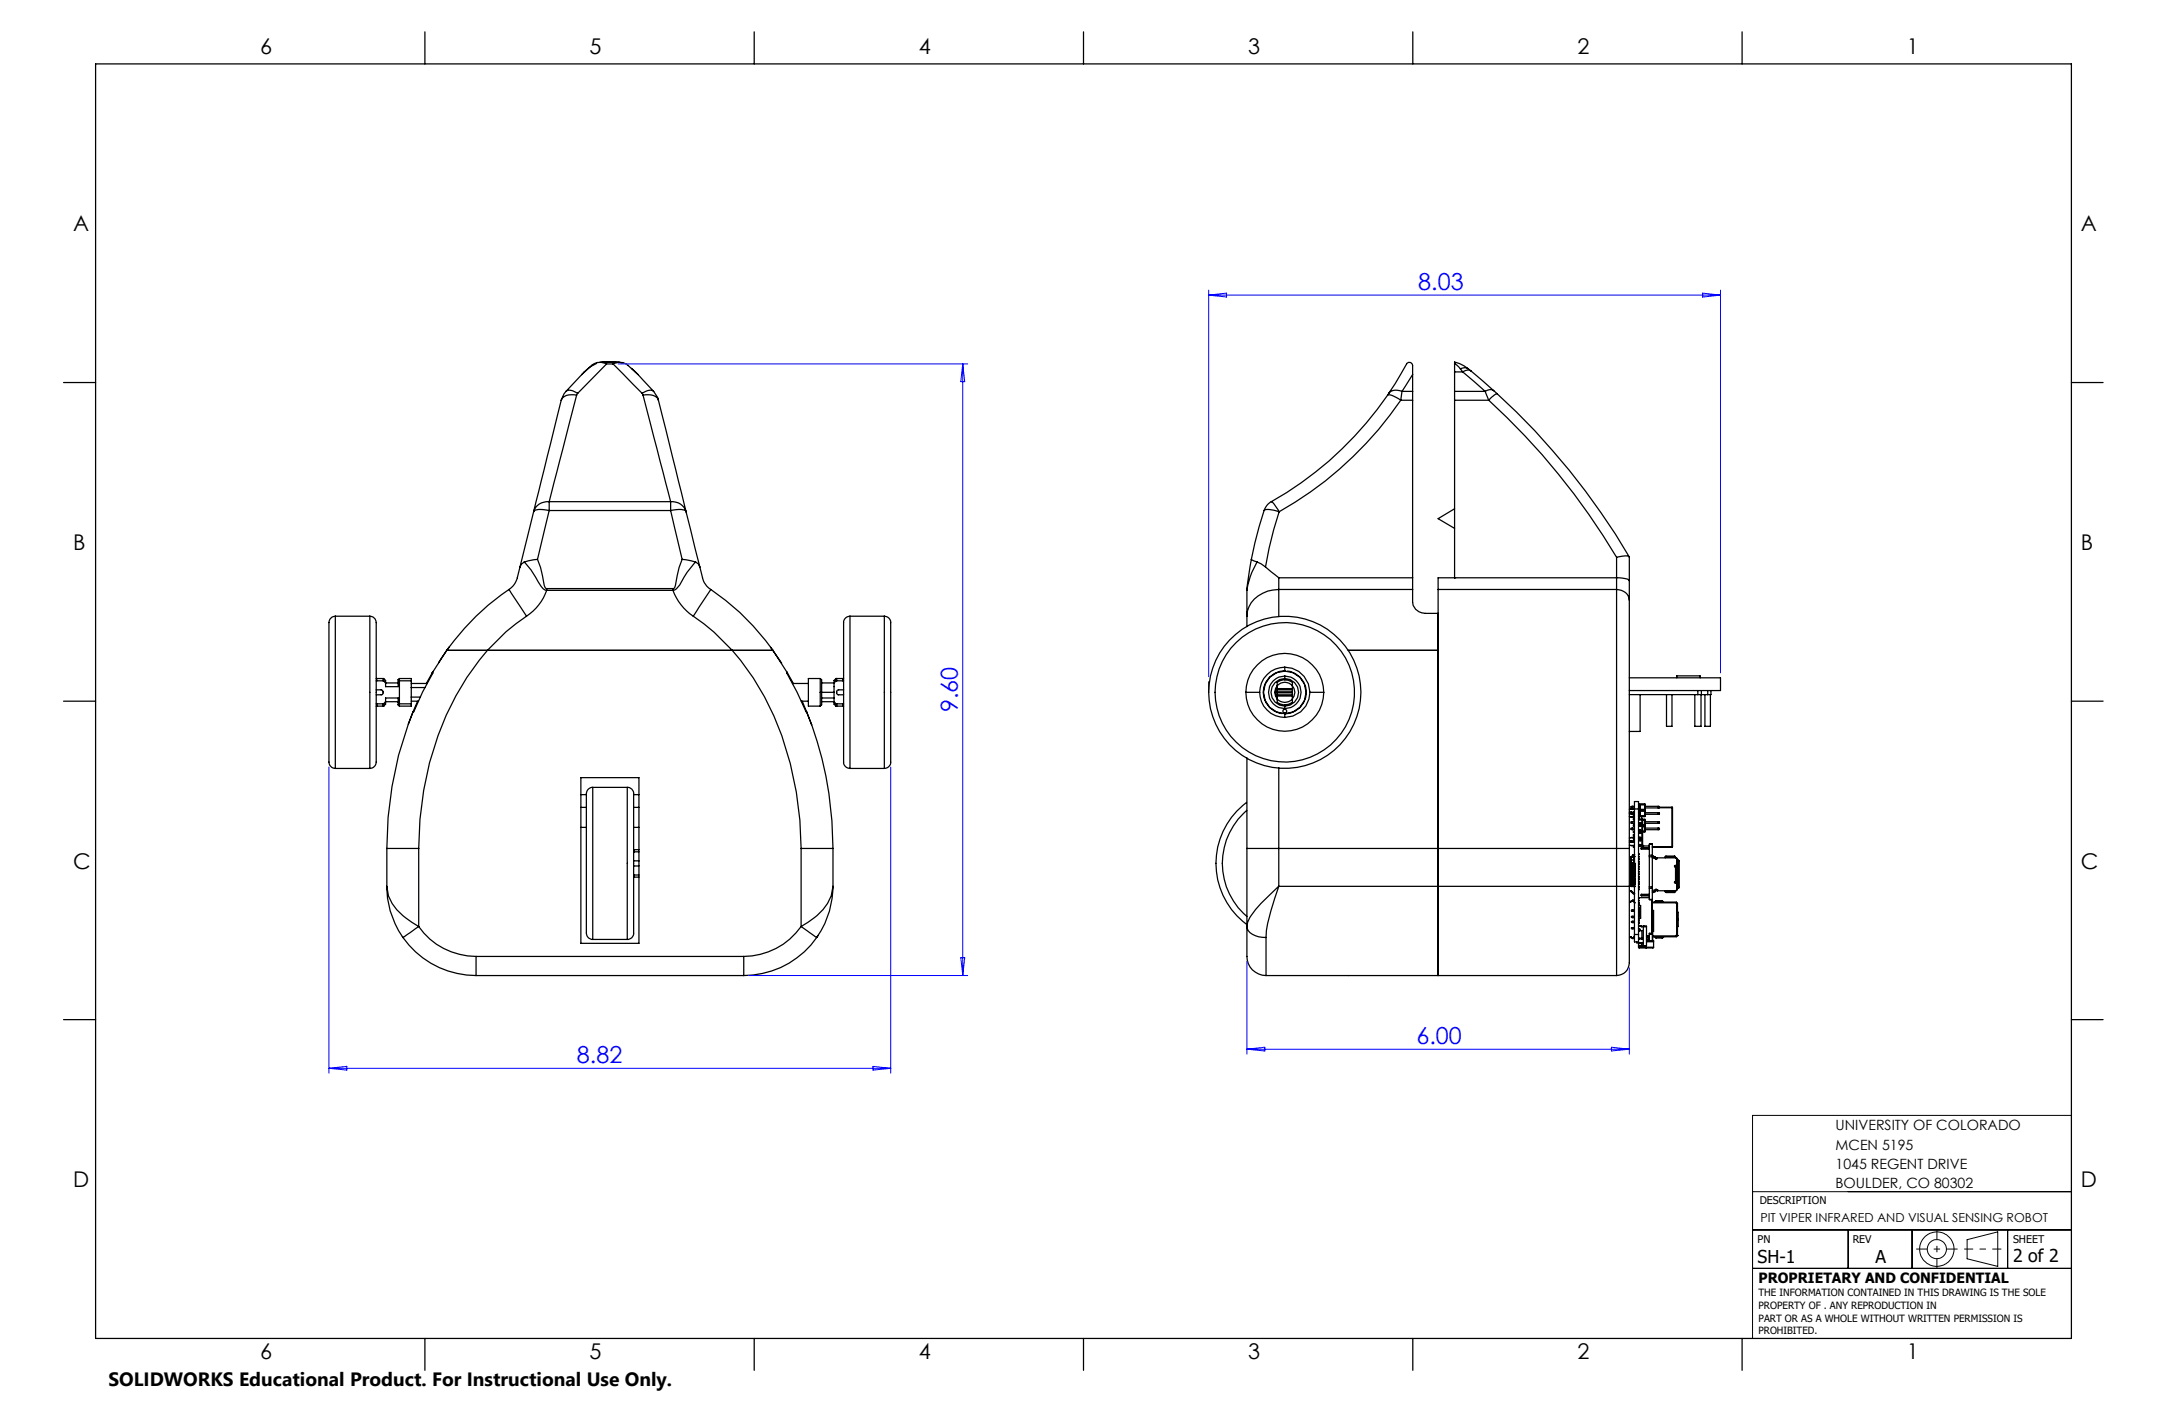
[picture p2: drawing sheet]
<svg xmlns="http://www.w3.org/2000/svg" width="432mm" height="279mm" viewBox="0 0 432 279" stroke-linecap="round" stroke-linejoin="round" font-family="sans-serif">
<g fill="none" stroke="#000" stroke-width=".2">
<path d="M240.8 135.9v2.1M349.2 237.5h63.5M412.7 222.3h-63.5v44.4M349.2 252.8h63.5M349.2 245.1h63.5M368.3 245.1v7.7M381 245.1v7.7M392 247.1l6.1-1.6v6.9l-6.1-1.5zM400 245.1v7.7"/>
<circle cx="385.9" cy="248.9" r="3.4"/>
<circle cx="385.9" cy="248.9" r="1.91"/>
</g>
<path d="M381.8 248.9h8.3" fill="none" stroke="#000" stroke-width=".2" stroke-dasharray="15.2 1.3 1.3 1.3" stroke-dashoffset="13" stroke-linecap="butt"/>
<path d="M386 245.1v7.6" fill="none" stroke="#000" stroke-width=".2" stroke-dasharray="15.2 1.3 1.3 1.3" stroke-dashoffset="13.3" stroke-linecap="butt"/>
<path d="M391.4 248.9h7.4" fill="none" stroke="#000" stroke-width=".2" stroke-dasharray="15.2 1.3 1.3 1.3" stroke-dashoffset="13.4" stroke-linecap="butt"/>
<g fill="none" stroke="#000" stroke-width=".25">
<path d="M19 12.7h393.7v254h-393.7zM84.7 6.4v6.3M150.3 6.4v6.3M215.9 6.4v6.3M281.5 6.4v6.3M347.1 6.4v6.3M12.7 76.2h6.3M111.8 79.8l-5.5 22.2M112.8 78l-.4 .5-.6 1.3M112.8 78a2.01 2.01 0 0 1 2.3 .4M114.9 78.7l-5.5 21.3M114.9 78.7h-1.1a1.95 1.95 0 0 0-2 1.1"/>
<path d="M115.1 78.4l-.2 .3M115.9 74.6l-3.1 3.4M118.9 72.4l-.4 .2a8 8 0 0 0-2.6 2M119.5 72.2h4M119.9 72.2l.2-.1a11.6 11.6 0 0 1 4.1 .3M120.9 72.5l-5.8 5.9M120.9 72.5a2.65 2.65 0 0 0-3 .3l-2 1.8M120.9 72.5h1.3M122.2 72.5l5.8 5.9M122.2 72.5a2.65 2.65 0 0 1 2.9 .3l2 1.8M125.8 73.4l1.3 1.2M127.1 74.6l3.1 3.4"/>
<path d="M128 78.4l.1 .3M128.1 78.7l5.5 21.3M128.1 78.7h1.1a1.86 1.86 0 0 1 2 1.1M130.2 78l.9 1.2 .1 .6M130.2 78a1.95 1.95 0 0 0-2.2 .4M131.2 79.8l5.5 22.2M276.5 78.7a70.3 70.3 0 0 1-23.2 21.3M276.5 78.7a3.4 3.4 0 0 1 2.6 1.1M276.7 78.4l-.2 .3M279.1 79.8a72.9 72.9 0 0 1-24.2 22.2M279.1 79.8h2.4M279.4 78l-.3 1.8"/>
<path d="M279.4 78a2.21 2.21 0 0 0-2.7 .4M279.4 78h2.1M281.5 78v1.8M281.5 74.6l-2.1 3.4M281.5 78v-5.2l-.4-.6h-.4l-.4 .2-2.3 4.1-1.3 1.9M281.5 79.8v35.3M289.8 78v1.8M289.8 72.4l1.2 1.1M289.8 72.4v1.7M289.8 72.4v-.3l1 .4 1.8 1M289.8 79.8h6.9M289.8 74.1v3.9"/>
<path d="M289.8 79.8v35.3M289.8 78h6.1M289.8 74.1h1.7M291 73.5a1.39 1.39 0 0 1 1.6 0M291 73.5l.5 .6M291.5 74.1l4.4 3.9M292.6 73.5l.5 .4M293.1 73.9a1.53 1.53 0 0 0-1.6 .2M293.1 73.9l4.5 4M295.9 78l.8 1.8M296.7 79.8a139.6 139.6 0 0 1 25.4 31.3M297.6 77.9a1.43 1.43 0 0 0-1.7 .1"/>
<path d="M297.6 77.9l.7 .6M298.3 78.5a139.9 139.9 0 0 1 26.3 32.4M298.3 78.5a2.99 2.99 0 0 0-1.6 1.3M412.7 76.2h6.4M109.4 100a2.85 2.85 0 0 0-3.1 2M109.4 100v1.7M109.4 100h24.2M133.6 100v1.7M133.6 100a2.84 2.84 0 0 1 3.1 2M253.3 100a4.7 4.7 0 0 1 1.6 2M253.3 100a3.2 3.2 0 0 0-1.4 1.7M101.4 117.5l3.5 5.3"/>
<path d="M101.4 117.5a48.9 48.9 0 0 0-12.4 12.1M103.6 113a8.5 8.5 0 0 1-1.4 3.8l-.8 .7M104.5 112a14.3 14.3 0 0 1 2.7 4 2.39 2.39 0 0 0 1.7 1.7M104.5 112l-.6 .4-.3 .6M106.3 102l-2.7 11M107.1 111.5l.6 1.6 .7 3.6 .3 .5 .2 .1M107.1 111.5l-2.6 .5M108.9 117.3v.4M108.9 117.7a10.4 10.4 0 0 1-4 5.1M108.9 117.3h25.2M108.9 117.7h25.2M109.4 101.7l-2.3 9.8"/>
<path d="M109.4 101.7l-2.1-.2a1 1 0 0 0-1 .5M109.4 101.7h24.2M133.6 101.7l2.3 9.8M133.6 101.7l2.1-.2a.9 .9 0 0 1 1 .5M134.1 117.3v.4M134.1 117.7a10.7 10.7 0 0 0 4 5.1M135.9 111.5l-.6 1.6-.7 3.6-.3 .5-.2 .1M135.9 111.5l2.7 .5M136.7 102l2.8 11M138.6 112a20.4 20.4 0 0 0-3.4 4.8 1.49 1.49 0 0 1-1.1 .9M138.6 112l.5 .4 .4 .6M139.5 113a9.1 9.1 0 0 0 1.3 3.8l.8 .7"/>
<path d="M141.6 117.5l-3.5 5.3M141.6 117.5a47.8 47.8 0 0 1 12.4 12.1M248.5 117.7v5.1M249.3 111.5l1.2 .5M249.3 111.5l-.8 6.2M250.5 112a15.4 15.4 0 0 0-2 5.5v.2M250.5 112l1.7 1M251.9 101.7l-1.9 6.5-.7 3.3M251.9 101.7a3.5 3.5 0 0 1 3 .3M252.2 113l2.6 2.1M254.8 117.5a6.2 6.2 0 0 0-6.3 4.4v.9M254.8 115.1v2.4"/>
<path d="M254.8 117.5v5.4M254.8 117.5h26.7M254.8 115.1h26.7M254.9 102l-2 7.3-.7 3.7M281.5 117.5v.8a4.1 4.1 0 0 0 .6 3.1l1.2 .7 3.3 .1v7.4M281.5 115.1v2.4M286.6 117.5v51.6M286.6 117.5h35.5M289.8 115.1h.1M289.8 101.4l-3.2 2 3.2 1.9M322.1 117.5v51.6M322.1 117.5a2.38 2.38 0 0 1 2.6 2.1"/>
<path d="M322.1 115.1v2.4M322.1 115.1h-35.5v2.4M322.1 115.1a3.2 3.2 0 0 1 2.6 .6M322.1 111.1v4M324.6 110.9a3.2 3.2 0 0 0-2.5 .2M324.6 110.9l.1 4.8M324.7 119.6v49.5M324.7 115.7v3.9M12.7 139.7h6.3M66.8 122.8a1.37 1.37 0 0 0-1.3 1.7v24.9a6.5 6.5 0 0 0 .3 3.2l.3 .3 .7 .2M66.8 122.8v30.3M66.8 122.8h6.9"/>
<path d="M73.7 122.8a1.46 1.46 0 0 1 1.3 2v25.1a5.2 5.2 0 0 1-.2 2.7l-.4 .3-.7 .2M73.7 122.8v30.3M75 137.5h1a.51 .51 0 0 1 .3 .5 .51 .51 0 0 1-.3 .5h-1M75 135.2h1.4l.4 .4v.5M75 135.7h.1M75.1 135.7h1.2M75.1 135.3v.4M76.3 135.7h.1M76.3 135.3v.4M76.4 135.3v.4M76.4 135.7l.4 .4M76.8 139.8v-.7h2.5v.9"/>
<path d="M76.8 139.8v.5l-.4 .4h-1.4M76.8 139.8h2.5M76.8 136.1h2.5M76.8 139.8l-.4 .5M79.3 136v.8h-2.5v-.7M79.3 140v.4M79.3 135.5v.5M79.3 140l.3 .3M79.6 135.7h2.4M79.6 135.2v.5M79.6 135.2h2.4v.5M79.6 135.2l-.3 .3"/>
<path d="M79.6 135.7v4.6M79.6 135.7l-.3 .3M82 139.7h1.4M82 136.2h3.2M82 135.7v4.6M82 137h2.7M82 138.9h1.7M83.2 139.7l-.9 2.2M86.1 134.1h.2l-2.1 3.8-1.8 4h-.1M86.1 134.1l-1.2 2.1M86.3 133.8l-.2 .3M89 129.6h8.1"/>
<path d="M89 129.6l-2.9 4.5M89.5 128.9l-2.1 3.2M97.1 129.6a57.8 57.8 0 0 0-13.4 33.7l-.3 5.8M97.1 129.6h48.8M104.9 122.8l-4.1 3.1-3.7 3.7M138.1 122.8l4.2 3.2 3.6 3.6M145.9 129.6a55.2 55.2 0 0 1 12.8 28.3l.7 5.5 .2 5.7M145.9 129.6h8.1M153.6 129l2.2 3.2M154 129.6l2.9 4.5M156.8 133.8l.1 .3M156.9 134.1h-.1l3.9 7.8"/>
<path d="M156.9 134.1l1.2 2.1M157.9 136.2h3.2M159.7 139.7h1.4M159.8 139.7l.9 2.2M163.4 135.2h-2.3v5.5h2.3M163.4 135.2v2.8M163.4 138v2.7M163.4 138h.3M163.4 135.2l.3 .3M163.7 135.5v2.5M163.7 138v2.4M163.7 138h2.5"/>
<path d="M163.7 139.1h2.5M163.7 139.8h2.5M163.7 136.1h2.5M166.2 136.1v1.9M166.2 138v1.1M166.2 139.8v.5l.4 .4h1.5M166.2 139.8l.4 .5M166.2 139.1v.7M166.6 135.7h.1M166.6 135.3v.4M166.6 135.7l-.4 .4M166.7 135.7h1.3"/>
<path d="M166.7 135.3v.4M168 135.3v.4M168 135.7h.1M168.1 137.5h-1a.51 .51 0 0 0-.4 .5 .51 .51 0 0 0 .4 .5h1M168.1 135.2h-1.5l-.4 .4v.5M169.4 122.8a1.37 1.37 0 0 0-1.3 1.7v24.9a6.5 6.5 0 0 0 .2 3.2l.4 .3 .7 .2M169.4 122.8v30.3M169.4 122.8h6.8M176.2 122.8a1.46 1.46 0 0 1 1.3 2v25.1a5.2 5.2 0 0 1-.2 2.7l-.4 .3-.7 .2M176.2 122.8v30.3M248.2 138a7.8 7.8 0 0 0 7.8 7.7 7.8 7.8 0 0 0 7.8-7.7M248.2 138h2.8"/>
<path d="M248.2 138a7.8 7.8 0 0 1 7.8-7.8 7.8 7.8 0 0 1 7.8 7.8M248.5 122.8v2.1M251 138a5.1 5.1 0 0 0 5 5M254.5 138.7h3M254.5 139.3a2.05 2.05 0 0 0 3 0M254.5 137.2h3M254.5 136.7a1.98 1.98 0 0 1 3 0M254.5 137.5h3M254.5 137.2v.3M254.5 137.2v-1.2a2.54 2.54 0 0 1 3 0v1.2M254.5 138.7v1.3a2.54 2.54 0 0 0 3 0v-1.3M254.5 138.5v.2"/>
<path d="M254.5 138.5h3M254.5 138.1h3M254.5 138.1v.4M254.5 137.9h3M254.5 137.5v.4M254.5 137.9v.2M254.5 136.8a1.98 1.98 0 0 0 0 2.3M254.5 136.7a1.88 1.88 0 0 0 0 2.5M256 133a5.1 5.1 0 0 0-5 5M256 133v.6a4.3 4.3 0 0 0-4.3 4.1 4.3 4.3 0 0 0 3.8 4.5M256 133a5 5 0 0 1 5 5M256 134.7a3.2 3.2 0 0 1 3.3 3.3 3.2 3.2 0 0 1-3.3 3.2"/>
<path d="M256 134.7a3.2 3.2 0 0 0-3.2 3.3 3.2 3.2 0 0 0 3.2 3.2M256 134.7v.8M256.5 133.7a4.3 4.3 0 0 1 3.8 4.6 4.3 4.3 0 0 1-4.3 4v.7M257.5 137.2v.3M257.5 138.5v.2M257.5 138.1v.4M257.5 137.5v.4M257.5 137.9v.2M257.5 136.7a1.88 1.88 0 0 1 0 2.5M261 138a5 5 0 0 1-5 5M261 138h2.8M268.7 129.6h17.9"/>
<path d="M286.6 129.6v39.5M324.7 138.4h13.6M324.7 135.1h18.1v2.5h-18.1M326.8 138.4v7.4h-2.1M332.1 138.4v6.3h1.1v-6.3M334.1 135.1v-.4h4.7v.4M337.7 138.4v6.3h1.2v-6.3M338.3 138.4h.7M338.3 137.6v.8M339 138.4h1.3M339 137.6v.8M339.7 138.4v6.3h1.1v-6.3"/>
<path d="M340.3 137.6v.8M340.9 137.6v.8h-.6M412.7 139.7h6.4M66.8 153.1h6.9M75 140.3h.1M75.1 140.3h1.2M75.1 140.3v.4M76.3 140.3h.1M76.3 140.3v.4M76.4 140.3v.4M79.3 140.5l.3 .2M79.6 140.3h2.4"/>
<path d="M79.6 140.3v.4M82 140.3v.4h-2.4M82.3 141.9a70.9 70.9 0 0 0-5.2 27.2M82.3 141.9l-.9 2.4M115.7 155h11.6v33h-11.6zM115.7 158.4h1.1M118.1 156.9a1.37 1.37 0 0 0-1.3 1.7v24.9a6.5 6.5 0 0 0 .3 3.2l.3 .3 .7 .2M118.1 156.9v30.3M118.1 156.9h6.9M125 156.9a1.45 1.45 0 0 1 1.3 2v25.1a4.9 4.9 0 0 1-.3 2.7l-.3 .3-.7 .2M125 156.9v30.3M126.3 158.4h1"/>
<path d="M160.7 141.9l1 2.5M160.7 141.9a71.4 71.4 0 0 1 5.3 27.2M163.7 140.5l-.3 .2M166.6 140.3h.1M166.6 140.3v.4M166.7 140.3h1.3M166.7 140.3v.4M168 140.3v.4M168 140.3h.1M169.4 153.1h6.8M248.4 159.9a15.1 15.1 0 0 0 .1 24.4M248.5 151v18.1"/>
<path d="M254.8 153v16.1M256 140.4v.8M77.1 169.1h6.3M77.1 176.6a17.2 17.2 0 0 0 3.2 10.2M77.1 176.6a8.3 8.3 0 0 0 3.7 6.3l2.6 1.7M77.1 169.1v7.5M83.4 169.1v15.5M115.7 160.9h1.1M115.7 164.9h1.1M126.3 174.8h1M126.3 169.3h1M126.3 160.9h1"/>
<path d="M126.3 164.9h1M126.3 174.4h.1M126.3 171.6h1M126.3 169.8h.1M126.4 174.4h.9M126.4 169.8h.9M126.4 174.4v.4M126.4 169.3v.5M127.3 172.5l-1 .1M159.6 169.1h6.4M159.6 169.1v15.5M166 176.6a8.6 8.6 0 0 1-3.7 6.3l-2.7 1.7"/>
<path d="M166 176.6a18 18 0 0 1-3.3 10.2M166 169.1v7.5M248.4 161.5a13.9 13.9 0 0 0 .1 21.1M248.5 169.1h6.3M248.5 169.1v15.5M254.8 176.6a31.9 31.9 0 0 0-5.8 6.3l-.4 .9-.1 .8M254.8 176.6l-.2 .6a49.9 49.9 0 0 0-2.3 8.3v1.3M254.8 176.6h67.3M254.8 169.1h67.3M254.8 169.1v7.5M286.6 169.1v25.3M322.1 169.1h2.6"/>
<path d="M322.1 176.6v17.8M322.1 176.6h2.6M322.1 169.1v7.5M324.7 167.9h1M324.7 167.6h1M324.7 162.1h.3M324.7 161.9h1M324.7 162.7l.2 .1M324.7 168.4l.2 .1M324.7 176.6v11.9a13.8 13.8 0 0 1-.3 4.3 2.45 2.45 0 0 1-2.3 1.6M324.7 169.1v7.5M324.9 166.9l-.2 .1"/>
<path d="M324.9 161.2l-.2 .1M324.9 162.8h.8M324.9 161.2h1.6M324.9 168.5h.8M324.9 166.9h.8M325 176.3v.4h.6M325 171.6v.2M325 176.1v.2M325 171.8v.2M325 175.9v.2M325 173.2v.1M325 174.6v.1"/>
<path d="M325 170.8v.2M325 171.6h.1M325 175.9h.1M325 176.3h.1M325 172h.1M325 173.3h.1M325 172v1.2M325 173.3v1.3M325 174.7v1.2M325 171.8h.1M325 176.1h.1M325 174.7h.1"/>
<path d="M325 173.2h.1M325 174.6h.1M325 179.6l-.2 .1h.2M325 179.6v.1M325 171.4h.5v4.8M325 176.3l.1 .3h.5v-.2M325 161.9v.1M325 167.6v.3M325 161.2h-.1M325.1 170.7h-.1v.9M325.1 170.7h.1M325.1 170.7h.5"/>
<path d="M325.1 177.8l.2 .2M325.2 177.7l.5 .3M325.2 177.7l-.2-.2-.1 .1 .2 .2M325.2 177.7l-.1 .1M325.3 172h.1M325.3 172.2h.1M325.3 174.8h.1M325.3 175h.1M325.3 175.5h.1M325.3 175.4h.1M325.3 175.9h.1M325.3 176.1h.1"/>
<path d="M325.3 172.8h.1M325.3 172.6h.1M325.3 173.3h.1M325.3 173.1h.1M325.3 173.9h.1M325.3 173.7h.1M325.3 174.4h.1M325.3 174.2h.1M325.3 177.7v.3M325.3 160.7v.3M325.3 162v.3M325.3 163.8v.3"/>
<path d="M325.3 165v.3M325.3 172v.2M325.3 172.6v.2M325.3 173.1v.2M325.3 173.7v.2M325.3 174.2v.2M325.3 174.8v.2M325.3 175.4v.1M325.3 175.9v.2M325.3 160.7h-.3v.3h.3M325.3 162h-.3v.2l.3 .1M325.3 163.8h-.3v.2l.3 .1"/>
<path d="M325.3 165l-.3 .1v.2h.3M325.3 162.3h.4M325.3 162h.4M325.3 161h.4M325.3 160.7h.4M325.3 165.3h.4M325.3 165h.4M325.3 163.8h.4M325.3 164.1h.4M325.3 179.4l.2 .1M325.3 170.4v.3l.2-.2h.2M325.3 178l.5 .1"/>
<path d="M325.3 174.8h.4M325.3 179.4l.1 .1M325.3 179.4l-.3 .2M325.3 175h.4M325.3 174.2h.4M325.3 173.1h.4M325.3 175.4h.4M325.3 172.8h.4M325.3 175.9h.4M325.3 173.9h.4M325.3 172h.4M325.3 172.2h.4"/>
<path d="M325.3 175.5h.4M325.3 176.1h.4M325.3 172.6h.4M325.3 173.3h.4M325.3 173.7h.4M325.3 174.4h.4M325.3 170.4h.1M325.3 170.4l-.2 .3M325.4 179.5h.1M325.4 179.5l-.4 .2M325.4 176.3h.1M325.4 179.5l.3 .4"/>
<path d="M325.4 176.3v.2h-.4M325.5 162.8l.2 .1M325.5 176.2v.1M325.5 176.2l.2 .1h-.3M325.5 173.9h.1M325.5 173.1h.1M325.5 174.2h.1M325.5 175.9h.1M325.5 172.8h.1M325.5 172v.2M325.5 172h.1M325.5 172.2h.1"/>
<path d="M325.5 174.8v.2M325.5 174.8h.1M325.5 175h.1M325.5 175.4v.1M325.5 175.5h.1M325.5 175.4h.1M325.5 175.9v.2M325.5 176.1h.1M325.5 172.6v.2M325.5 172.6h.1M325.5 173.1v.2M325.5 173.3h.1"/>
<path d="M325.5 173.7v.2M325.5 173.7h.1M325.5 174.2v.2M325.5 174.4h.1M325.5 172.6l.1 .2M325.5 172v.3M325.5 173.7l.1 .2M325.5 174.8l.1 .2M325.5 179.5h-.1M325.5 179.5l.2 .3M325.6 173.1h.1M325.6 174.2h.1"/>
<path d="M325.6 172.8h.1M325.6 173.9h.1M325.6 175.9h.1M325.6 170.7l.1 .1M325.6 170.8h-.6v.8M325.6 170.8v.3M325.6 170.7h.1M325.6 175.3l-.1 .2M325.6 172h.1M325.6 172.2h.1M325.6 174.8h.1M325.6 175h.1"/>
<path d="M325.6 175.5h.1M325.6 175.4h.1M325.6 176.1h.1M325.6 172.6h.1M325.6 173.3h.1M325.6 173.7h.1M325.6 174.4h.1M325.6 176.7h.1M325.6 170.8l.1 .6M325.6 173.1l-.1 .3M325.6 174.2l-.1 .2M325.6 175.9l-.1 .2"/>
<path d="M325.6 171.1h.1M325.6 176.4h.1M325.7 179.9h.1M325.7 176.4h-.1M325.7 176.6l-.1 .1M325.7 175.3h.1M325.7 172.3h.1M325.7 172.9h.1M325.7 172.5h.1M325.7 175.9h.1M325.7 175.6h.1M325.7 173.1h.1"/>
<path d="M325.7 173.4h.1M325.7 175.1h.1M325.7 176.4h.1M325.7 176.1h.1M325.7 174.1h.1M325.7 174.6h.1M325.7 173.6h.1M325.7 168.7h-.2l.2 .1M325.7 172.8h.1M325.7 172.4h.1M325.7 175.8h.1M325.7 175.7h.1"/>
<path d="M325.7 175.5h.1M325.7 172.6h.1M325.7 161.9l-.2 .1M325.7 162.5h-.2v.2M325.7 163.2h-.2v.2h.2M325.7 164.4h-.2v.2h.2M325.7 165.7h-.2v.2h.2M325.7 166.3h-.2v.2h.2M325.7 166.8l-.2 .1M325.7 167h-.2v.2h.2M325.7 167.6h-.2v.2M325.7 166.9h-.8"/>
<path d="M325.8 170.4h-.4M326.5 163.3l.7 .1M326.5 170.2h.1M326.5 170.3h.1M326.5 170.8h.1M326.5 170.7h.1M326.5 177.2h.1M326.5 177.3h.1M326.5 176.7h.1M326.5 176.1v.1M326.5 176.3h.1M326.5 175.8h.1"/>
<path d="M326.5 175.7h.1M326.5 175.2h.1M326.5 175.3v.1M326.5 174.8h.1M326.5 174.7h.1M326.5 174.3h.1M326.5 174.2h.1M326.5 173.8h.1M326.5 173.7h.1M326.5 173.3h.1M326.5 173.2h.1M326.5 172.6h.1"/>
<path d="M326.5 172.8h.1M326.5 172.3h.1M326.5 172.2h.1M326.5 171.8h.1M326.5 171.7h.1M326.5 171.2h.1M326.5 171.3h.1M326.5 179h.1M326.5 178.9h.1M326.5 179.5h.1M326.5 179.4h.1M326.5 179.9h.1"/>
<path d="M326.5 161.2v-1.5h-.8v26.5M326.5 161.2v25M326.5 167l.1 .2M326.5 164h.4v.6h-.4M326.5 165.4h.4v.7h-.4M326.5 166.9h.4v.7h-.4M326.5 168.3h.4v.3M326.5 167.2h.4M326.5 163.4h.7M326.5 163.2h.7M326.5 160.2h1.3v2.5l-1.3 .1M326.5 162.5l1.3 .1"/>
<path d="M326.5 161.9h.2M326.5 167h.2M326.5 163.2h.2M326.5 165.9h.2M326.5 162.8h.2M326.5 162.9h.2M326.5 171.1l.1 .1M326.5 177.1l.1 .1M326.5 174.1l.1 .1M326.5 175.6l.1 .1M326.5 171.6l.1 .1M326.5 170.6l.1 .1"/>
<path d="M326.5 174.6l.1 .1M326.5 175.1l.1 .1M326.5 172.1l.1 .1M326.5 173.1l.1 .1M326.5 176.6l.1 .1M326.5 168.6h2.1M326.5 178.9h2.1M326.5 170.1l.1 .1M326.5 173.6l.1 .1M326.5 179.8l.1 .1M326.5 162.3h.3M326.5 162h.3"/>
<path d="M326.5 161h.3M326.5 160.7h.3M326.5 160.4h.3v.9h-.3M326.5 160.4h1.3M326.5 161.3h1.3M326.5 161.5h1.3M326.5 164.1h.3M326.5 164.3l.4 .1M326.5 164.5h.4M326.5 165.6h.4M326.5 165.8h.4M326.5 166.9h.2"/>
<path d="M326.5 161v.1M326.6 176.8h-.1M326.6 170.2v.1M326.6 170.7v.1M326.6 171.2v.1M326.6 171.7v.1M326.6 172.2v.1M326.6 172.6v.2M326.6 173.2v.1M326.6 173.7v.1M326.6 174.2v.1M326.6 174.7v.1"/>
<path d="M326.6 175.2v.1M326.6 175.7v.1M326.6 176.1v.2M326.6 176.7v.1M326.6 177.2v.1M326.6 178.9v.1M326.6 179.4v.1M326.6 179.9v.2M326.6 176.3l-.1 .1M326.6 167.2h.1M326.6 175.8l-.1 .1M326.6 174.8l-.1 .1"/>
<path d="M326.6 173.8h-.1M326.6 173.3l-.1 .1M326.6 170.8l-.1 .1M326.6 171.3l-.1 .1M326.6 172.8l-.1 .1M326.6 170.3l-.1 .1M326.6 172.3l-.1 .1M326.6 177.3l-.1 .1M326.6 171.8l-.1 .1M326.6 174.3l-.1 .1M326.6 179.5l-.1 .1M326.6 179l-.1 .1"/>
<path d="M326.6 161.2h.1M326.6 161v.3M326.7 161.8h-.2M326.7 161v.3M326.7 161.7v.3M326.7 162.3v.2M326.7 162.7v.5M326.7 164.1v.2M326.7 165.4v.2M326.7 165.8v.3M326.7 166.9v.3M326.7 161.1h.1"/>
<path d="M326.7 168.3v.3M326.8 161.7v.8M326.8 164v.3M326.8 165.4v.2h-.3M327 178.5h1.6M327 169h1.6M327.1 169l-.1 .1v.1h1.6M327.1 162.7v.5M327.2 163.4h.1M327.2 163.2l.1 .2M327.2 169h.1M327.2 163.2v5.4"/>
<path d="M327.2 178.5h.1M327.3 163.3h.5v2.5h-.5M327.3 169h.1M327.3 163.4v5.2M327.3 163.5h.5M327.3 164.4h.5M327.3 164.5h.5M327.3 164.7h.5M327.3 165.6h.5M327.3 168.4l.2 .2M327.7 169h.1M327.8 162.3h2.6"/>
<path d="M327.8 162h2.6M327.8 161h2.6M327.8 160.7h2.6M327.8 161.7h-1.3M327.8 165.3h2.6M327.8 165h2.6M327.8 163.8h2.6M327.8 164.1h2.6M328.6 170.7l1.2 .1v.2M328.6 178.2h-1.6v.2l.1 .1M328.6 170.4h.6M328.6 176.7h.6"/>
<path d="M328.6 168.2v11M328.6 177h.6M328.6 168.2h.6M328.6 168.2l.2-.1 .4 .1M328.6 179.2h.6l-.1 .1M328.6 179.2l.5 .1M329.1 179.3v6.8M329.2 179.8h4.8l.1 .3M329.2 179.9l5.1 .1v6.5h-.3M329.2 170.6h.3l.1 .1M329.2 168.8h4M329.2 168.2v19.3l-.4 .1-.2-1.6h.5"/>
<path d="M329.2 177.4h.6M329.2 171h.6M329.2 168.7h4M329.6 177.7l-.4 .2M329.6 177.7h.1M329.6 170.7v.1M329.8 177.4v.3h-.6M329.8 171v.1M329.8 171h.1M329.9 179.6l1.3-.1 .2 .2h-1.6zM329.9 171h.1M329.9 171v.1"/>
<path d="M330 171h.1M330 171v.1M330.1 171h4.1l.1 .2v6l-.4 .3h-4.1M330.1 171v.1h-.3M330.2 177.3l.1 .2M330.2 177.3h.1M330.2 177.3a.17 .17 0 0 0-.2-.1 .17 .17 0 0 0-.2 .2M330.2 171l-.1 .3-.3-.2M330.4 160.7v.3M330.4 162v.3M330.4 163.8v.3M330.4 165v.3"/>
<path d="M330.4 160.7h.3v.3h-.3M330.4 162h.3v.2l-.3 .1M330.4 163.8h.3v.2l-.3 .1M330.4 165l.3 .1v.2h-.3M330.6 161h2.6M330.7 160.9h2.5M331.8 177.5v.2M331.8 170.8v.2M331.8 177.7l.2 .2h1.7l.1-.2M331.8 170.8l.1-.2h1.8l.1 .2M331.8 177.7h2M331.8 170.8h2"/>
<path d="M333.2 161h.1M333.2 160.9v.1M333.2 160.9h.1M333.2 168.7v.1M333.2 168.7h.1M333.2 161v7.7M333.2 160.9l.1 .1M333.2 168.8h.1M333.3 168.7l-.1 .1M333.3 161v7.7M333.8 177.5v.2M333.8 170.8v.2"/>
<path d="M333.9 171l.2 .2v1.2l-.4 .1a.18 .18 0 0 0 0 .2 .18 .18 0 0 0 .2 .1M333.9 175.7a.16 .16 0 0 0-.3 .1 .15 .15 0 0 0 .2 .2l.3 .1v1.2l-.2 .2M333.9 172.8h.2v2.9h-.2M333.9 172.8v2.9M334.3 177h.1M334.3 171.4h.1M334.4 171.4l.2 .2v5.2l-.2 .2M334.4 171.4v5.6M80.2 186.7l.1 .1M80.3 186.8a17.8 17.8 0 0 0 14.6 7.6M83.4 184.6a14 14 0 0 0 11.5 6M83.4 184.6l-3.1 2.2"/>
<path d="M94.9 190.6v3.8M94.9 190.6h53.3M94.9 194.4h53.3M118.1 187.2h6.9M148.2 190.6v3.8M159.6 184.6a14.1 14.1 0 0 1-11.4 6M159.6 184.6l3.1 2.2M162.7 186.8a17.7 17.7 0 0 1-14.5 7.6M163 186.5l-.3 .3M248.5 184.6a2.56 2.56 0 0 0 2.3 2.1l1.5 .1M248.5 184.6v2.5a16.5 16.5 0 0 0 .2 5 3.9 3.9 0 0 0 3.6 2.3M252.3 186.8v7.6"/>
<path d="M252.3 194.4h69.8M325 186.9l.3 .1M325 186.8l-.2-.1 .2 .2M325 186.8v.1M325 186.8l.4 .1M325.4 186.9h.1M325.4 186.9l-.1 .1M325.4 186.9l.1 .1M325.5 187h-.2M325.7 186.2v1.5h.8v-1.5M325.7 182.6h-.6v.2l.6 .1M325.7 181.3l-.6 .1v.2h.6"/>
<path d="M325.7 186.5l-.3 .4M325.7 186.7l-.2 .3M325.7 183.6l-.6 .1 .2 .2h.4M325.7 184.9h-.6v.2h.6M325.7 186.2h.8M326.1 187.7v.2h1.1M326.5 188.8l.1 .1h1.4M326.5 185.5h.3M326.5 187h.7M326.5 188.5h.7M326.5 188h.7M326.5 185.4h.1"/>
<path d="M326.5 188h.1M326.5 188.6h.1M326.5 180.1h.1M326.5 183.4h.1M326.5 183.6h.1M326.5 184h.1M326.5 183.9h.1M326.5 184.4h.1M326.5 188.8h1.5M326.5 187.9v.1M326.5 188v.8M326.5 182.6h.1"/>
<path d="M326.5 180.4l.1 .1M326.5 180.8v.1M326.5 181.1h.1M326.5 181.3v.1M326.5 181.6h.1M326.5 181.8v.1M326.5 182.1h.1M326.5 182.3v.1M326.5 180.5h.4v2.5h-.4M326.5 183.1h.1M326.5 185.1h.1M326.5 187.1h.7"/>
<path d="M326.5 184.6h.4M326.5 185.2h.1M326.5 184.5h.1M326.5 187h.1M326.5 183.3l.1 .1M326.5 183.8l.1 .1M326.5 184.3l.1 .1M326.5 180.3v.1M326.5 185.1h.2l.1 .4M326.6 185.1l-.1 .5M326.6 185.4h.1M326.6 183.1h.1"/>
<path d="M326.6 180.4h.1M326.6 183v.1M326.6 183.4v.2M326.6 183.9v.1M326.6 184.4v.2M326.6 188.5v.1M326.6 188.6h.3M326.6 183.6h-.1M326.6 184l-.1 .1M326.6 180.1h-.1M326.6 188h.1M326.6 187h.1"/>
<path d="M326.6 187v.1M326.6 187.9v.1M326.8 185.5h.4v1.6M326.9 184.6h.2M326.9 188v-.1h.2v.1M326.9 188.6h.2M326.9 188.5v.1M326.9 184.6l.5 .1M327.1 188.6h.6M327.1 187v.1M327.1 188.5v.1M327.1 184.6h.4"/>
<path d="M327.1 184.6v.1M327.1 188h.1M327.1 187.9v.1M327.2 188h.1M327.2 187h.1M327.2 187.9v.6M327.2 188.5h.2M327.2 187v.1M327.2 187.9v.1M327.4 184.7h.7M327.4 184.7v3.8M327.5 184.6h.3"/>
<path d="M327.5 184.6v.1M327.7 188.5v.1M327.8 184.6h.3v3.9h-.7M327.8 184.6v.1M327.9 188.5v.1h-.2M328 188.8v.1M328 188.8h1.5M328 188.5v.3M328.1 187.4h1.4v1.4M328.1 186.7h.5M328.1 187.1h.5M328.1 187.7h1.4"/>
<path d="M328.1 187.4h.5M328.1 186.5h.5M328.4 186.7h.1M328.5 186.7h.1M328.6 186.1h.5M329.1 186.1l.1 .1h-.6M329.2 185.7h.1M329.2 181.4h.3v4.2h-.3M329.3 185.6l-.1 1.8M329.3 186.5h4.7M329.5 188.8l-.1 .1h-1.4M329.8 186.7h.1"/>
<path d="M329.8 186.7l.1 .2h1.4l.1-.2M331.4 186.7h.1M334 186.5v.2h-4.7M334.1 180.1h.2M334.1 186.3h.2M334.1 180.1v6.2M334.1 186.3l-.1 .2M334.3 186.4h.1M334.3 183.2h.1M334.3 183.3h.1M334.3 181.7l.1 .1v1.4h-.1M334.3 183.3h.1l-.1 1.4"/>
<path d="M12.7 203.2h6.3M412.7 203.2h6.4M84.7 266.7v6.4M150.3 266.7v6.4M215.9 266.7v6.4M281.5 266.7v6.4M347.1 266.7v6.4"/>
<circle cx="256" cy="138" r="13.9"/>
<circle cx="256" cy="138" r="2.75"/>
<circle cx="256" cy="138" r="15.2"/>
<circle cx="256" cy="138" r="4.2"/>
<circle cx="256" cy="141.7" r=".37"/>
</g>
<g fill="none" stroke="#00f" stroke-width=".2">
<path d="M240.8 57.8v77.1M240.8 58.8h102M240.8 58.8l3.6-.4v.8zM339.3 58.4l3.5 .4-3.5 .4zM342.8 57.8v76.3M123.2 72.5h69.6M191.8 72.5v121.9M191.8 72.5l.4 3.6h-.7zM65.5 152.9v61M177.5 152.9v61M149.2 194.4h43.6M191.5 190.9h.7l-.4 3.5z"/>
<path d="M248.5 191.6v18.5M324.7 192.9v17.2M65.5 212.9h112M65.5 212.9l3.6-.4v.8zM174 212.5l3.5 .4-3.5 .4zM248.5 209.1h76.2M248.5 209.1l3.5-.4v.7zM321.1 208.7l3.6 .4-3.6 .3z"/>
</g>
<g font-size="4.7" fill="#00f">
<text x="282.6" y="57.8">8.03</text>
<text x="190.8" y="142" transform="rotate(-90 190.8 142)">9.60</text>
<text x="282.3" y="208">6.00</text>
<text x="115" y="211.9">8.82</text>
</g>
<g font-size="4.3">
<text x="51.9" y="10.7">6</text>
<text x="117.5" y="10.7">5</text>
<text x="183.1" y="10.7">4</text>
<text x="248.7" y="10.7">3</text>
<text x="314.3" y="10.7">2</text>
<text x="379.9" y="10.7">1</text>
<text x="14.6" y="46.1">A</text>
<text x="414.7" y="46.1">A</text>
<text x="14.6" y="109.6">B</text>
<text x="414.7" y="109.6">B</text>
<text x="14.6" y="173.1">C</text>
<text x="414.7" y="173.1">C</text>
<text x="14.6" y="236.6">D</text>
<text x="414.7" y="236.6">D</text>
<text x="51.9" y="270.8">6</text>
<text x="117.5" y="270.8">5</text>
<text x="183.1" y="270.8">4</text>
<text x="248.7" y="270.8">3</text>
<text x="314.3" y="270.8">2</text>
<text x="379.9" y="270.8">1</text>
</g>
<text font-size="3.8" x="21.6" y="276.3">SOLIDWORKS Educational Product. For Instructional Use Only.</text>
<g font-size="3.5">
<text x="350.2" y="251.6">SH-1</text>
<text x="373.7" y="251.7">A</text>
<text x="401.1" y="251.6">2 of 2</text>
</g>
<g font-size="2.8">
<text x="365.7" y="225.3">UNIVERSITY OF COLORADO</text>
<text x="365.7" y="229.1">MCEN 5195</text>
<text x="365.7" y="232.9">1045 REGENT DRIVE</text>
<text x="365.7" y="236.7">BOULDER, CO 80302</text>
<text x="350.4" y="255.8">PROPRIETARY AND CONFIDENTIAL</text>
</g>
<text font-size="2.5" x="350.8" y="243.5">PIT VIPER INFRARED AND VISUAL SENSING ROBOT</text>
<g font-size="2.1">
<text x="350.7" y="239.9">DESCRIPTION</text>
<text x="350.2" y="247.7">PN</text>
<text x="369.2" y="247.7">REV</text>
<text x="401.1" y="247.7">SHEET</text>
</g>
<g font-size="2">
<text x="350.4" y="258.3">THE INFORMATION CONTAINED IN THIS DRAWING IS THE SOLE</text>
<text x="350.4" y="260.8">PROPERTY OF . ANY REPRODUCTION IN</text>
<text x="350.4" y="263.4">PART OR AS A WHOLE WITHOUT WRITTEN PERMISSION IS</text>
<text x="350.4" y="265.9">PROHIBITED.</text>
</g>
</svg>
